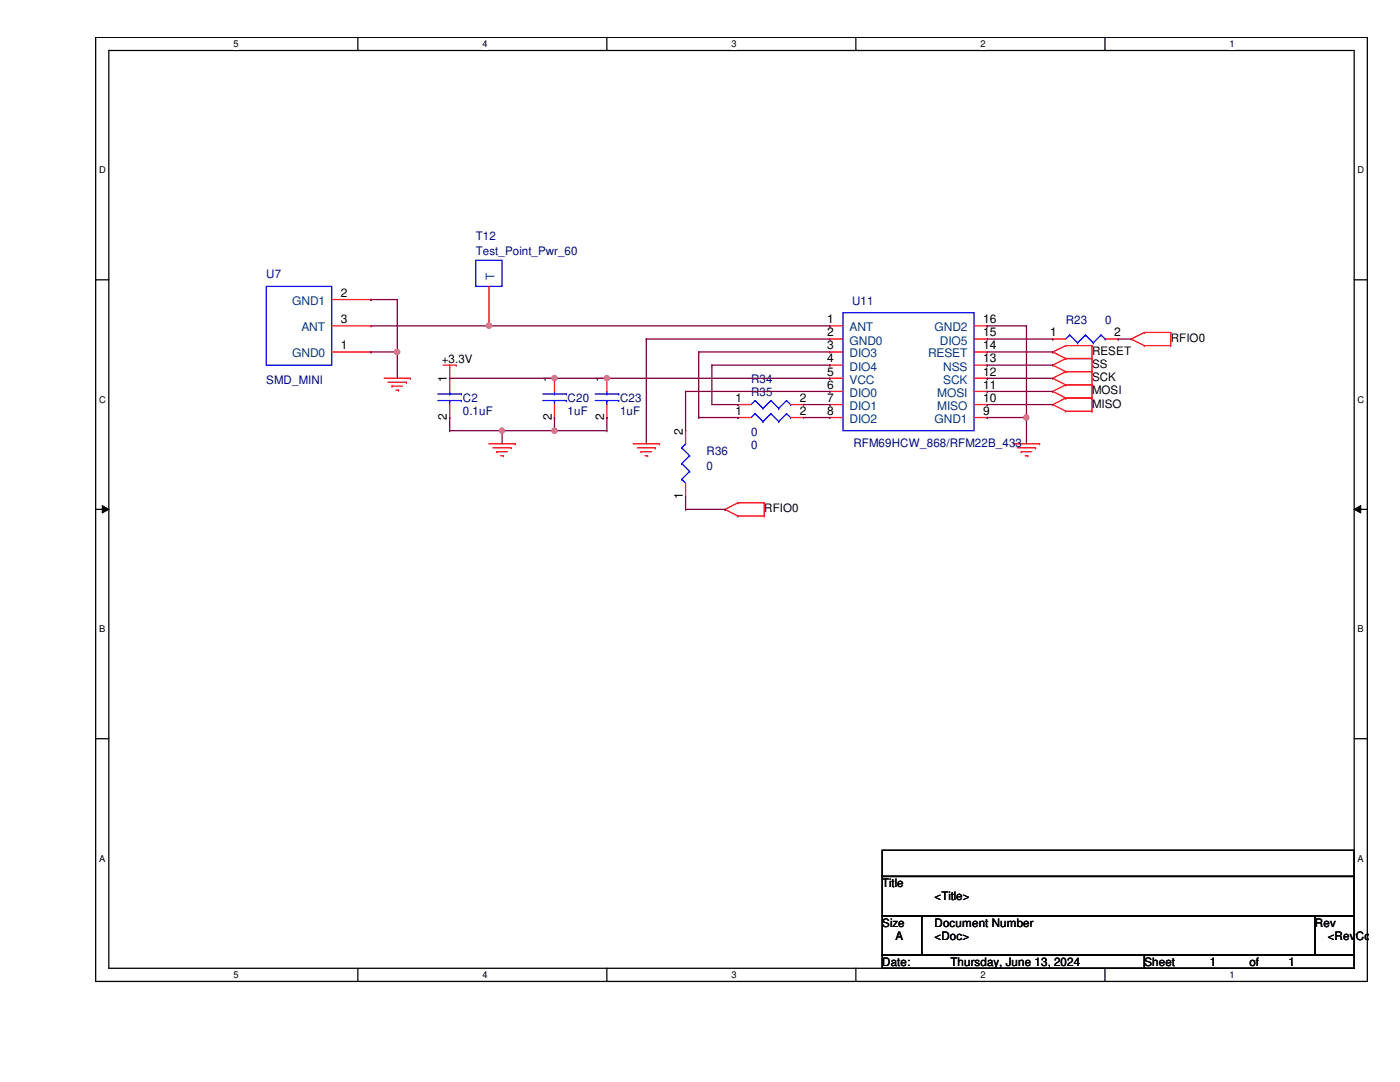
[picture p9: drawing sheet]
<svg xmlns="http://www.w3.org/2000/svg" width="279mm" height="216mm" viewBox="0 0 279 216" stroke-linecap="round" stroke-linejoin="round" font-family="sans-serif">
<path d="M19.1 7.5h253.8v188.3h-253.8zM21.7 10.1h248.6v183.1h-248.6z" fill="none" stroke="#000" stroke-width=".25"/>
<g fill="#fff">
<path d="M46.6 7.7h1v2.1h-1z"/>
<path d="M46.6 193.5h1v2.1h-1z"/>
</g>
<path d="M71.4 7.5v2.6M71.4 193.2v2.6" fill="none" stroke="#000" stroke-width=".25"/>
<g fill="#fff">
<path d="M96.3 7.7h1v2.1h-1z"/>
<path d="M96.3 193.5h1v2.1h-1z"/>
</g>
<path d="M121.1 7.5v2.6M121.1 193.2v2.6" fill="none" stroke="#000" stroke-width=".25"/>
<g fill="#fff">
<path d="M146 7.7h1v2.1h-1z"/>
<path d="M146 193.5h1v2.1h-1z"/>
</g>
<path d="M170.8 7.5v2.6M170.8 193.2v2.6" fill="none" stroke="#000" stroke-width=".25"/>
<g fill="#fff">
<path d="M195.7 7.7h1v2.1h-1z"/>
<path d="M195.7 193.5h1v2.1h-1z"/>
</g>
<path d="M220.5 7.5v2.6M220.5 193.2v2.6" fill="none" stroke="#000" stroke-width=".25"/>
<g fill="#fff">
<path d="M245.4 7.7h1v2.1h-1z"/>
<path d="M245.4 193.5h1v2.1h-1z"/>
<path d="M19.8 32.9h1.3v2.1h-1.3z"/>
<path d="M270.9 32.9h1.3v2.1h-1.3z"/>
<path d="M19.8 78.7h1.3v2.1h-1.3z"/>
<path d="M270.9 78.7h1.3v2.1h-1.3z"/>
</g>
<path d="M19.1 55.8h2.6M270.3 55.8h2.6" fill="none" stroke="#000" stroke-width=".25"/>
<g fill="#fff">
<path d="M19.8 124.5h1.2v2.1h-1.2z"/>
<path d="M270.9 124.5h1.3v2.1h-1.3z"/>
</g>
<path d="M19.1 101.6h2.6M270.3 101.6h2.6" fill="none" stroke="#000" stroke-width=".25"/>
<path d="M20.4 100.9l1.3 .7-1.3 .8zM270.3 101.6l1.3-.7v1.5z" fill="#000"/>
<path d="M20.4 100.9l1.3 .7-1.3 .8zM270.3 101.6l1.3-.7v1.5z" fill="none" stroke="#000" stroke-width=".2"/>
<g fill="#fff">
<path d="M19.8 170.3h1.2v2h-1.2z"/>
<path d="M270.9 170.3h1.3v2h-1.3z"/>
</g>
<path d="M19.1 147.4h2.6M270.3 147.4h2.6M176.1 169.7h94.2v5.2h-94.2zM176.1 174.9h94.2v7.9h-94.2zM176.1 182.8h7.8v7.8h-7.8zM176.1 190.6h52.3v2.6h-52.3zM183.9 182.8h78.5v7.8h-78.5zM228.4 190.6h41.9v2.6h-41.9zM262.4 182.8h7.9v7.8h-7.9z" fill="none" stroke="#000" stroke-width=".25"/>
<g fill="none" stroke="#f00" stroke-width=".25">
<path d="M66.2 59.8h7.8M74 59.8h.1M97.6 57.1v7.9M66.2 70.2h7.8M66.2 65h7.8M74 70.2h.1M74 65h.1M76.7 75.5h5.2M77.4 76.3h3.7M78.2 77h.1M78.2 77h2.1M79 77.9h.5"/>
<path d="M79.5 77.9h.1M81.1 76.3h.1M81.9 75.5h.1M88.4 72.9h2.7M89.7 75.5h.1M89.7 72.9v5.2M91.1 72.9h.1M97.6 65h.1M110.7 75.5h.1M110.7 75.5v2.6M121.1 75.5h.1M121.1 75.5v2.6"/>
<path d="M165.6 65h.1M165.6 67.6h.1M165.6 70.2h.1M165.6 72.9h.1M165.6 75.5h.1M165.6 78.1h.1M165.6 72.9h2.6M165.6 75.5h2.6M165.6 67.6h2.6M165.6 70.2h2.6M165.6 65h2.6M165.6 78.1h2.6"/>
<path d="M194.4 72.9h2.6M194.4 75.5h2.6M194.4 67.6h2.6M194.4 70.2h2.6M194.4 65h2.6M194.4 78.1h2.6M197 78.1h.1M197 75.5h.1M197 72.9h.1M197 70.2h.1M197 67.6h.1M197 65h.1"/>
<path d="M210.1 70.2h.1M210.1 72.9h.1M210.1 75.5h.1M210.1 78.1h.1M210.1 67.6h.1M210.1 70.2l2.6 1.3M210.1 72.9l2.6 1.3M210.1 75.5l2.6 1.3M210.1 78.1l2.6 1.3M210.1 67.6h2.6M212.7 69h.1M212.7 71.5h.1"/>
<path d="M212.7 74.2h.1M212.7 76.8h.1M212.7 79.4h.1M212.7 69l-2.6 1.2M212.7 69h5.2M212.7 71.5h5.2M212.7 71.5l-2.6 1.4M212.7 74.2h5.2M212.7 74.2l-2.6 1.3M212.7 76.8h5.2M212.7 76.8l-2.6 1.3M212.7 79.4h5.2"/>
<path d="M212.7 79.4l-2.6 1.3M217.9 69h.1M217.9 71.5h.1M217.9 74.2h.1M217.9 76.8h.1M217.9 79.4h.1M217.9 69v13M220.6 67.6h2.6M223.2 67.6h.1M225.8 67.6h.1M225.8 67.6l2.6 1.4M228.4 66.3h.1"/>
<path d="M228.4 69h.1M228.4 69h5.2M228.4 66.3l-2.6 1.3M228.4 66.3h5.2M233.6 66.3h.1M233.6 69h.1M233.6 66.3v2.7M89.7 83.3h.1M89.7 80.7v2.6M97.6 88.6h5.2M98.4 89.4h3.6M99.1 90.1h.1"/>
<path d="M99.1 90.1h2.2M99.9 90.9h.6M100.5 90.9h.1M102 89.4h.1M102.8 88.6h.1M110.7 83.3h.1M110.7 80.7v2.6M121.1 83.3h.1M121.1 80.7v2.6M126.4 88.6h5.2M127.2 89.4h3.6M127.9 90.1h.1"/>
<path d="M127.9 90.1h2.1M128.7 90.9h.5M129.2 90.9h.1M130.8 89.4h.1M131.6 88.6h.1M136.8 99h.1M136.8 85.9h.1M136.8 85.9v2.7M136.8 96.4v2.6M147.3 80.7h.1M147.3 83.3h.1M147.3 80.7h2.6"/>
<path d="M147.3 83.3h2.6M157.8 80.7h2.6M157.8 83.3h2.6M160.4 80.7h.1M160.4 83.3h.1M165.6 80.7h.1M165.6 83.3h.1M165.6 80.7h2.6M165.6 83.3h2.6M194.4 80.7h2.6M194.4 83.3h2.6M197 80.7h.1"/>
<path d="M197 83.3h.1M202.2 88.6h5.3M203 89.4h3.7M203.8 90.1h.1M203.8 90.1h2.1M204.6 90.9h.5M205.1 90.9h.1M206.7 89.4h.1M207.5 88.6h.1M210.1 80.7h.1M210.1 80.7l2.6 1.3M212.7 82h.1"/>
<path d="M212.7 82h5.2M217.9 82h.1M144.7 101.6h.1M144.7 101.6l2.6 1.4M147.3 100.3h.1M147.3 103h.1M147.3 100.3l-2.6 1.3M147.3 100.3h5.2M147.3 103h5.2M152.5 100.3h.1M152.5 103h.1M152.5 100.3v2.7"/>
</g>
<g fill="none" stroke="#00f" stroke-width=".25">
<path d="M53.1 57.1h13.1v15.8h-13.1zM95 51.9h5.2v5.2h-5.2zM87.4 79.9h4.7M87.4 78.6h4.7M89.7 78.6h.1M89.7 79.9h.1M89.7 78.1v.5M89.7 79.9v.8M92.1 79.9h.1M92.1 78.6h.1M108.3 79.9h4.7M108.3 78.6h4.7"/>
<path d="M110.7 78.6h.1M110.7 79.9h.1M110.7 78.1v.5M110.7 79.9v.8M113 79.9h.1M113 78.6h.1M118.8 79.9h4.7M118.8 78.6h4.7M121.1 78.6h.1M121.1 79.9h.1M121.1 78.1v.5M121.1 79.9v.8"/>
<path d="M123.5 79.9h.1M123.5 78.6h.1M150.7 79.9h.1M150.7 79.9l-.8 .8M150.7 79.9l1.6 1.6M153.8 79.9h.1M153.8 79.9l-1.5 1.6M153.8 79.9l1.6 1.6M157 79.9h.1M157 79.9l-1.6 1.6M157 79.9l.8 .8M168.2 62.4h26.2v23.5h-26.2z"/>
<path d="M213.5 66.8h.1M213.5 66.8l-.8 .8M213.5 66.8l1.6 1.6M215.1 68.4h.1M216.6 66.8h.1M216.6 66.8l-1.5 1.6M216.6 66.8l1.6 1.6M218.2 68.4h.1M219.8 66.8h.1M219.8 66.8l-1.6 1.6M219.8 66.8l.8 .8M220.6 67.6h.1"/>
<path d="M136.1 95.6h.1M136.1 92.5h.1M136.1 89.4h.1M136.1 95.6l.7 .8M136.1 92.5l1.5 1.6M136.1 89.4l1.5 1.5M136.8 88.6h.1M136.8 88.6l-.7 .8M137.6 94.1h.1M137.6 90.9h.1M137.6 94.1l-1.5 1.5M137.6 90.9l-1.5 1.6"/>
<path d="M150.7 82.5h.1M150.7 82.5l-.8 .8M150.7 82.5l1.6 1.6M152.3 81.5h.1M152.3 84.1h.1M153.8 82.5h.1M153.8 82.5l-1.5 1.6M153.8 82.5l1.6 1.6M155.4 81.5h.1M155.4 84.1h.1M157 82.5h.1M157 82.5l-1.6 1.6"/>
<path d="M157 82.5l.8 .8M157.8 80.7h.1M157.8 83.3h.1"/>
</g>
<path d="M197 65h.1M197 65h7.9M204.9 65h.1M204.9 65v18.3" fill="none" stroke="#800040" stroke-width=".25"/>
<circle cx="204.8" cy="83.3" r=".5" fill="#f0f"/>
<circle cx="204.8" cy="83.3" r=".5" fill="none" stroke="#f0f" stroke-width=".25"/>
<path d="M89.7 75.5h31.4M110.7 75.5h.1M121.1 75.5h.1M129 67.6h.1M129 67.6h36.6M129 67.6v21M197 72.9h.1M197 72.9h13.1" fill="none" stroke="#800040" stroke-width=".25"/>
<circle cx="110.7" cy="75.5" r=".5" fill="#f0f"/>
<circle cx="110.7" cy="75.5" r=".5" fill="none" stroke="#f0f" stroke-width=".25"/>
<g fill="none" stroke="#800040" stroke-width=".25">
<path d="M197 75.5h.1M197 78.1h.1M197 75.5h13.1M197 78.1h13.1M89.7 83.3h.1M89.7 85.9h.1M89.7 83.3v2.6M89.7 85.9h10.5M197 80.7h.1M197 83.3h.1M197 80.7h13.1M197 83.3h7.9"/>
<path d="M204.9 83.3h.1M204.9 83.3v5.3"/>
</g>
<circle cx="100.2" cy="85.9" r=".5" fill="#f0f"/>
<circle cx="100.2" cy="85.9" r=".5" fill="none" stroke="#f0f" stroke-width=".25"/>
<g fill="none" stroke="#800040" stroke-width=".25">
<path d="M121.1 75.5h44.5M139.4 70.2h.1M139.4 70.2h26.2M139.4 70.2v13.1M142.1 72.9h.1M142.1 72.9v7.8h5.2M142.1 72.9h23.5M165.6 72.9h.1M165.6 75.5h.1M100.2 85.9h.1M100.2 85.9v2.7M139.4 83.3h.1"/>
<path d="M139.4 83.3h7.9M147.3 80.7h.1M147.3 83.3h.1"/>
</g>
<circle cx="121.1" cy="75.5" r=".5" fill="#f0f"/>
<circle cx="121.1" cy="75.5" r=".5" fill="none" stroke="#f0f" stroke-width=".25"/>
<path d="M100.2 85.9h20.9M110.7 85.9h.1M110.7 83.3h.1M110.7 83.3v2.6M121.1 85.9h.1" fill="none" stroke="#800040" stroke-width=".25"/>
<circle cx="110.7" cy="85.9" r=".51" fill="#f0f"/>
<circle cx="110.7" cy="85.9" r=".51" fill="none" stroke="#f0f" stroke-width=".25"/>
<g fill="none" stroke="#800040" stroke-width=".25">
<path d="M74 59.8h.1M74 59.8h5.3M79.3 59.8h.1M79.3 59.8v10.4h-5.3M74 70.2h.1M74 65h23.6M97.6 65h.1M136.8 78.1h.1M136.8 78.1v7.8M136.8 78.1h28.8M165.6 78.1h.1M197 67.6h13.1"/>
<path d="M197 70.2h13.1M210.1 70.2h.1M210.1 67.6h.1M223.2 67.6h.1M223.2 67.6h2.6M121.1 83.3h.1M121.1 83.3v2.6M136.8 99v2.6M160.4 83.3h5.2M160.4 80.7h5.2M165.6 83.3h.1M165.6 80.7h.1"/>
<path d="M136.8 101.6h.1M136.8 101.6h7.9M144.7 101.6h.1"/>
</g>
<circle cx="79.2" cy="70.2" r=".51" fill="#f0f"/>
<circle cx="79.2" cy="70.2" r=".51" fill="none" stroke="#f0f" stroke-width=".25"/>
<path d="M79.3 70.2h.1M79.3 70.2v5.3M97.6 65h68M165.6 65h.1" fill="none" stroke="#800040" stroke-width=".25"/>
<circle cx="97.6" cy="65" r=".51" fill="#f0f"/>
<circle cx="97.6" cy="65" r=".51" fill="none" stroke="#f0f" stroke-width=".25"/>
<circle cx="204.8" cy="83.3" r=".5" fill="#f0f"/>
<circle cx="204.8" cy="83.3" r=".5" fill="none" stroke="#f0f" stroke-width=".25"/>
<circle cx="110.7" cy="75.5" r=".5" fill="#f0f"/>
<circle cx="110.7" cy="75.5" r=".5" fill="none" stroke="#f0f" stroke-width=".25"/>
<circle cx="100.2" cy="85.9" r=".5" fill="#f0f"/>
<circle cx="100.2" cy="85.9" r=".5" fill="none" stroke="#f0f" stroke-width=".25"/>
<circle cx="121.1" cy="75.5" r=".5" fill="#f0f"/>
<circle cx="121.1" cy="75.5" r=".5" fill="none" stroke="#f0f" stroke-width=".25"/>
<circle cx="110.7" cy="85.9" r=".51" fill="#f0f"/>
<circle cx="110.7" cy="85.9" r=".51" fill="none" stroke="#f0f" stroke-width=".25"/>
<circle cx="79.2" cy="70.2" r=".51" fill="#f0f"/>
<circle cx="79.2" cy="70.2" r=".51" fill="none" stroke="#f0f" stroke-width=".25"/>
<circle cx="97.6" cy="65" r=".51" fill="#f0f"/>
<circle cx="97.6" cy="65" r=".51" fill="none" stroke="#f0f" stroke-width=".25"/>
<g font-size="2.4">
<text x="68" y="59.2">2</text>
<text x="68" y="64.5">3</text>
<text x="165.1" y="64.5">1</text>
<text x="196.2" y="64.5">16</text>
<text x="68" y="69.7">1</text>
<text x="165.1" y="67.1">2</text>
<text x="165.1" y="69.7">3</text>
<text x="196.2" y="69.7">14</text>
<text x="196.2" y="67.1">15</text>
<text x="209.5" y="67.1">1</text>
<text x="222.4" y="67.1">2</text>
<text x="89.2" y="76.3" transform="rotate(-90 89.2 76.3)">1</text>
<text x="110.1" y="76.3" transform="rotate(-90 110.1 76.3)">1</text>
<text x="120.6" y="76.3" transform="rotate(-90 120.6 76.3)">1</text>
<text x="165.1" y="72.3">4</text>
<text x="165.1" y="74.9">5</text>
<text x="165.1" y="77.6">6</text>
<text x="196.2" y="77.6">11</text>
<text x="196.2" y="74.9">12</text>
<text x="196.2" y="72.3">13</text>
<text x="89.2" y="83.9" transform="rotate(-90 89.2 83.9)">2</text>
<text x="110.1" y="83.9" transform="rotate(-90 110.1 83.9)">2</text>
<text x="120.6" y="83.9" transform="rotate(-90 120.6 83.9)">2</text>
<text x="146.8" y="80.2">1</text>
<text x="146.8" y="82.8">1</text>
<text x="159.6" y="80.2">2</text>
<text x="159.6" y="82.8">2</text>
<text x="165.1" y="80.2">7</text>
<text x="165.1" y="82.8">8</text>
<text x="196.2" y="80.2">10</text>
<text x="196.2" y="82.8">9</text>
<text x="136.3" y="86.7" transform="rotate(-90 136.3 86.7)">2</text>
<text x="136.3" y="99.6" transform="rotate(-90 136.3 99.6)">1</text>
</g>
<g font-size="2.4" fill="#004080">
<text x="98.7" y="55.8" transform="rotate(-90 98.7 55.8)">T</text>
<text x="58.3" y="60.9">GND1</text>
<text x="58.3" y="71.3">GND0</text>
<text x="60.2" y="66.1">ANT</text>
<text x="169.5" y="66.1">ANT</text>
<text x="169.5" y="68.7">GND0</text>
<text x="169.5" y="71.3">DIO3</text>
<text x="185.2" y="71.3">RESET</text>
<text x="186.5" y="66.1">GND2</text>
<text x="187.6" y="68.7">DIO5</text>
<text x="169.5" y="74">DIO4</text>
<text x="169.5" y="76.6">VCC</text>
<text x="188.3" y="76.6">SCK</text>
<text x="188.3" y="74">NSS</text>
<text x="169.5" y="79.2">DIO0</text>
<text x="169.5" y="81.8">DIO1</text>
<text x="187" y="81.8">MISO</text>
<text x="187" y="79.2">MOSI</text>
<text x="169.5" y="84.4">DIO2</text>
<text x="186.5" y="84.4">GND1</text>
</g>
<g font-size="2.3" fill="#000080">
<text x="95" y="47.8">T12</text>
<text x="95" y="51">Test_Point_Pwr_60</text>
<text x="53.1" y="55.4">U7</text>
<text x="170.1" y="60.9">U11</text>
<text x="212.7" y="64.6">R23</text>
<text x="220.6" y="64.6">0</text>
<text x="53.1" y="76.6">SMD_MINI</text>
<text x="149.9" y="76.3">R34</text>
<text x="92.4" y="80.3">C2</text>
<text x="92.4" y="82.9">0.1uF</text>
<text x="113.3" y="80.3">C20</text>
<text x="113.3" y="82.9">1uF</text>
<text x="123.7" y="80.3">C23</text>
<text x="123.7" y="82.9">1uF</text>
<text x="149.9" y="79">R35</text>
<text x="149.9" y="87">0</text>
<text x="149.9" y="89.7">0</text>
<text x="170.3" y="89.2">RFM69HCW_868/RFM22B_433</text>
<text x="141" y="90.7">R36</text>
<text x="141" y="93.9">0</text>
</g>
<g font-size="2.3">
<text x="217.9" y="70.8">RESET</text>
<text x="233.6" y="68.2">RFIO0</text>
<text x="88.2" y="72.4">+3.3V</text>
<text x="217.9" y="73.4">SS</text>
<text x="217.9" y="76.1">SCK</text>
<text x="217.9" y="78.7">MOSI</text>
<text x="217.9" y="81.3">MISO</text>
<text x="152.5" y="102.2">RFIO0</text>
<text x="176.1" y="177">Title</text>
<text x="186.5" y="179.7">&lt;Title&gt;</text>
<text x="176.1" y="184.9">Size</text>
<text x="186.5" y="184.9">Document Number</text>
<text x="262.4" y="184.9">Rev</text>
<text x="178.7" y="187.5">A</text>
<text x="186.5" y="187.5">&lt;Doc&gt;</text>
<text x="265" y="187.5">&lt;RevCo</text>
<text x="176.1" y="192.7">Date:</text>
<text x="189.7" y="192.7">Thursday, June 13, 2024</text>
<text x="228.4" y="192.7">Sheet</text>
<text x="241.5" y="192.7">1</text>
<text x="249.3" y="192.7">of</text>
<text x="257.2" y="192.7">1</text>
</g>
<g font-size="1.9">
<text x="46.6" y="9.4">5</text>
<text x="96.3" y="9.4">4</text>
<text x="146" y="9.4">3</text>
<text x="195.7" y="9.4">2</text>
<text x="245.4" y="9.4">1</text>
<text x="19.8" y="34.6">D</text>
<text x="270.9" y="34.6">D</text>
<text x="19.8" y="80.3">C</text>
<text x="270.9" y="80.3">C</text>
<text x="19.8" y="126.2">B</text>
<text x="270.9" y="126.2">B</text>
<text x="19.8" y="171.9">A</text>
<text x="270.9" y="171.9">A</text>
<text x="46.6" y="195.2">5</text>
<text x="96.3" y="195.2">4</text>
<text x="146" y="195.2">3</text>
<text x="195.7" y="195.2">2</text>
<text x="245.4" y="195.2">1</text>
</g>
</svg>
